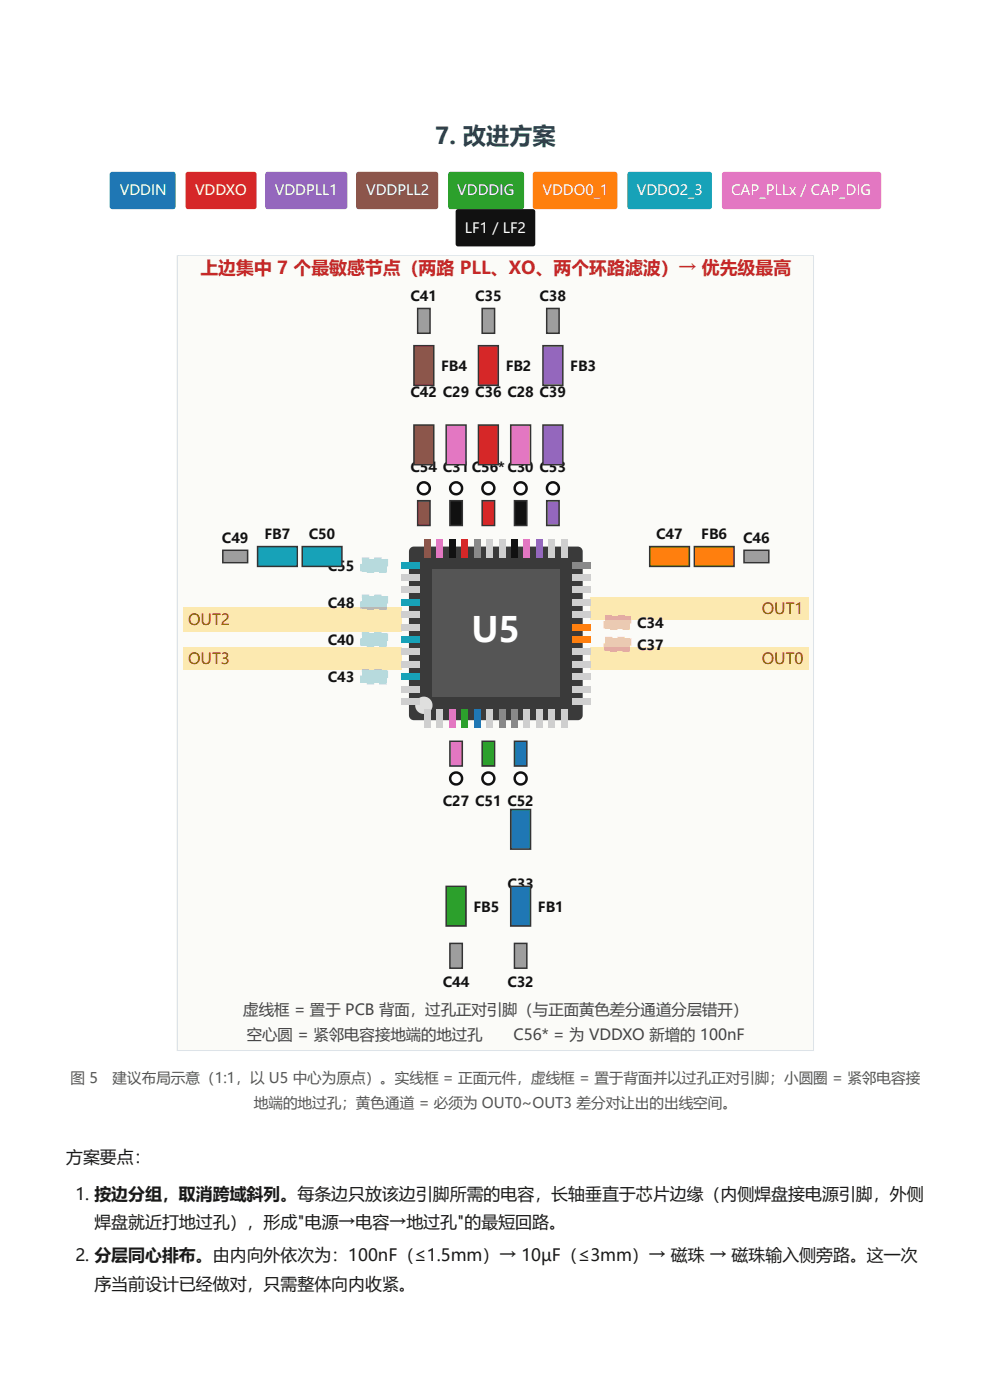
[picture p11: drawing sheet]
<svg xmlns="http://www.w3.org/2000/svg" width="210mm" height="297mm" viewBox="0 0 210 297" stroke-linecap="round" stroke-linejoin="round" font-family="sans-serif">
<path d="M23.4 36.6l.4-.1h13.2l.2 .5-.1 7.1-.4 .3-13.2-.1-.2-.5v-6.8z" fill="#1f77b4"/>
<path d="M39.5 36.6l.4-.1h14.2l.3 .5-.1 7-.4 .4-14.2-.1-.4-.5v-6.8z" fill="#d62728"/>
<path d="M56.4 36.6l.4-.1h16.5l.3 .5v7l-.5 .4-16.5-.1-.4-.5v-6.8z" fill="#9467bd"/>
<path d="M75.6 36.6l.4-.1h16.6l.3 .5v7l-.5 .4-16.6-.1-.3-.5v-6.8z" fill="#8c564b"/>
<path d="M95.2 36.6l.3-.1h15.3l.3 .5v7l-.5 .4-15.3-.1-.3-.5v-6.8z" fill="#2ca02c"/>
<path d="M113.1 36.6l.4-.1h17.1l.3 .5v7l-.5 .4-17.1-.1-.3-.5v-6.8z" fill="#ff7f0e"/>
<path d="M133.2 36.6l.3-.1h17.1l.3 .5v7l-.5 .4-17.1-.1-.3-.5v-6.8z" fill="#17a2b8"/>
<path d="M153.2 36.6l.4-.1h32.8l.3 .2 .1 .3v6.9l-.1 .3-.4 .2h-32.8l-.4-.3v-.3v-6.8z" fill="#e377c2"/>
<path d="M96.8 44.5l.3-.1h16.1l.3 .5-.1 7.1-.4 .3-16.1-.1-.3-.4v-6.9z" fill="#111"/>
<path d="M37.5 54.1h135.1v168.9h-135.1z" fill="#fbfbf8"/>
<path d="M37.6 54.3h134.8v168.5h-134.8z" fill="none" stroke="#dde3e8" stroke-width=".26"/>
<path d="M37.8 54.4h134.6v168.4h-134.6z" fill="#fbfbf8"/>
<g fill="#ffc107">
<path d="M38.8 128.8h46.3v5.3h-46.3z"/>
<path d="M38.8 137.3h46.3v4.7h-46.3z"/>
<path d="M125.1 126.7h46.3v4.8h-46.3z"/>
<path d="M125.1 137.3h46.3v4.7h-46.3z"/>
</g>
<path d="M87 116.3l.8-.3h34.7a1.05 1.05 0 0 1 1 1v34.7a1.05 1.05 0 0 1-1 1.1h-34.7a1.05 1.05 0 0 1-1.1-1.1v-34.7z" fill="#3a3a3a"/>
<path d="M91.6 120.8h27.1v27.1h-27.1z" fill="#555"/>
<circle cx="89.9" cy="149.6" r="1.84" fill="#ddd"/>
<g fill="#cfcfcf">
<path d="M89.9 150.5h1.5v3.9h-1.5z"/>
<path d="M92.5 150.5h1.5v3.9h-1.5z"/>
</g>
<path d="M95.2 150.5h1.4v3.9h-1.4z" fill="#e377c2"/>
<path d="M97.8 150.5h1.5v3.9h-1.5z" fill="#2ca02c"/>
<path d="M100.4 150.5h1.5v3.9h-1.5z" fill="#1f77b4"/>
<path d="M103.1 150.5h1.4v3.9h-1.4z" fill="#cfcfcf"/>
<g fill="#8a8a8a">
<path d="M105.7 150.5h1.5v3.9h-1.5z"/>
<path d="M108.3 150.5h1.5v3.9h-1.5z"/>
</g>
<g fill="#cfcfcf">
<path d="M111 150.5h1.4v3.9h-1.4z"/>
<path d="M113.6 150.5h1.5v3.9h-1.5z"/>
<path d="M116.2 150.5h1.5v3.9h-1.5z"/>
<path d="M118.9 150.5h1.4v3.9h-1.4z"/>
<path d="M121.2 148.1h4v1.5h-4z"/>
<path d="M121.2 145.5h4v1.4h-4z"/>
<path d="M121.2 142.8h4v1.5h-4z"/>
<path d="M121.2 140.2h4v1.5h-4z"/>
<path d="M121.2 137.6h4v1.5h-4z"/>
</g>
<g fill="#ff7f0e">
<path d="M121.2 135h4v1.4h-4z"/>
<path d="M121.2 132.3h4v1.5h-4z"/>
</g>
<g fill="#cfcfcf">
<path d="M121.2 129.7h4v1.5h-4z"/>
<path d="M121.2 127.1h4v1.4h-4z"/>
<path d="M121.2 124.4h4v1.5h-4z"/>
<path d="M121.2 121.8h4v1.5h-4z"/>
</g>
<path d="M121.2 119.2h4v1.4h-4z" fill="#8a8a8a"/>
<g fill="#cfcfcf">
<path d="M118.9 114.3h1.4v4h-1.4z"/>
<path d="M116.2 114.3h1.5v4h-1.5z"/>
</g>
<path d="M113.6 114.3h1.5v4h-1.5z" fill="#9467bd"/>
<path d="M111 114.3h1.4v4h-1.4z" fill="#e377c2"/>
<path d="M108.3 114.3h1.5v4h-1.5z" fill="#111"/>
<g fill="#cfcfcf">
<path d="M105.7 114.3h1.5v4h-1.5z"/>
<path d="M103.1 114.3h1.4v4h-1.4z"/>
</g>
<path d="M100.4 114.3h1.5v4h-1.5z" fill="#8a8a8a"/>
<path d="M97.8 114.3h1.5v4h-1.5z" fill="#d62728"/>
<path d="M95.2 114.3h1.4v4h-1.4z" fill="#111"/>
<path d="M92.5 114.3h1.5v4h-1.5z" fill="#e377c2"/>
<path d="M89.9 114.3h1.5v4h-1.5z" fill="#8c564b"/>
<path d="M85.1 119.2h3.9v1.4h-3.9z" fill="#17a2b8"/>
<g fill="#cfcfcf">
<path d="M85.1 121.8h3.9v1.5h-3.9z"/>
<path d="M85.1 124.4h3.9v1.5h-3.9z"/>
</g>
<path d="M85.1 127.1h3.9v1.4h-3.9z" fill="#17a2b8"/>
<g fill="#cfcfcf">
<path d="M85.1 129.7h3.9v1.5h-3.9z"/>
<path d="M85.1 132.3h3.9v1.5h-3.9z"/>
</g>
<path d="M85.1 135h3.9v1.4h-3.9z" fill="#17a2b8"/>
<g fill="#cfcfcf">
<path d="M85.1 137.6h3.9v1.5h-3.9z"/>
<path d="M85.1 140.2h3.9v1.5h-3.9z"/>
</g>
<path d="M85.1 142.8h3.9v1.5h-3.9z" fill="#17a2b8"/>
<g fill="#cfcfcf">
<path d="M85.1 145.5h3.9v1.4h-3.9z"/>
<path d="M85.1 148.1h3.9v1.5h-3.9z"/>
</g>
<path d="M88.5 106.2h2.7v5.3h-2.7z" fill="#8c564b"/>
<path d="M88.5 106.2h2.7v5.3h-2.7z" fill="none" stroke="#333" stroke-width=".32"/>
<circle cx="89.9" cy="103.6" r="1.26" fill="#fff"/>
<circle cx="89.9" cy="103.6" r="1.26" fill="none" stroke="#111" stroke-width=".53"/>
<path d="M95.4 106.2h2.6v5.3h-2.6z" fill="#111"/>
<path d="M95.4 106.2h2.6v5.3h-2.6z" fill="none" stroke="#333" stroke-width=".32"/>
<circle cx="96.7" cy="103.6" r="1.26" fill="#fff"/>
<circle cx="96.7" cy="103.6" r="1.26" fill="none" stroke="#111" stroke-width=".53"/>
<path d="M102.2 106.2h2.7v5.3h-2.7z" fill="#d62728"/>
<path d="M102.2 106.2h2.7v5.3h-2.7z" fill="none" stroke="#333" stroke-width=".32"/>
<circle cx="103.5" cy="103.6" r="1.26" fill="#fff"/>
<circle cx="103.5" cy="103.6" r="1.26" fill="none" stroke="#111" stroke-width=".53"/>
<path d="M109.1 106.2h2.6v5.3h-2.6z" fill="#111"/>
<path d="M109.1 106.2h2.6v5.3h-2.6z" fill="none" stroke="#333" stroke-width=".32"/>
<circle cx="110.4" cy="103.6" r="1.26" fill="#fff"/>
<circle cx="110.4" cy="103.6" r="1.26" fill="none" stroke="#111" stroke-width=".53"/>
<path d="M115.9 106.2h2.6v5.3h-2.6z" fill="#9467bd"/>
<path d="M115.9 106.2h2.6v5.3h-2.6z" fill="none" stroke="#333" stroke-width=".32"/>
<circle cx="117.2" cy="103.6" r="1.26" fill="#fff"/>
<circle cx="117.2" cy="103.6" r="1.26" fill="none" stroke="#111" stroke-width=".53"/>
<path d="M87.8 90.2h4.2v8.4h-4.2z" fill="#8c564b"/>
<path d="M87.8 90.2h4.2v8.4h-4.2z" fill="none" stroke="#333" stroke-width=".32"/>
<path d="M94.6 90.2h4.2v8.4h-4.2z" fill="#e377c2"/>
<path d="M94.6 90.2h4.2v8.4h-4.2z" fill="none" stroke="#333" stroke-width=".32"/>
<path d="M101.4 90.2h4.2v8.4h-4.2z" fill="#d62728"/>
<path d="M101.4 90.2h4.2v8.4h-4.2z" fill="none" stroke="#333" stroke-width=".32"/>
<path d="M108.3 90.2h4.2v8.4h-4.2z" fill="#e377c2"/>
<path d="M108.3 90.2h4.2v8.4h-4.2z" fill="none" stroke="#333" stroke-width=".32"/>
<path d="M115.1 90.2h4.2v8.4h-4.2z" fill="#9467bd"/>
<path d="M115.1 90.2h4.2v8.4h-4.2z" fill="none" stroke="#333" stroke-width=".32"/>
<path d="M87.8 73.3h4.2v8.5h-4.2z" fill="#8c564b"/>
<path d="M87.8 73.3h4.2v8.5h-4.2z" fill="none" stroke="#333" stroke-width=".32"/>
<path d="M101.4 73.3h4.2v8.5h-4.2z" fill="#d62728"/>
<path d="M101.4 73.3h4.2v8.5h-4.2z" fill="none" stroke="#333" stroke-width=".32"/>
<path d="M115.1 73.3h4.2v8.5h-4.2z" fill="#9467bd"/>
<path d="M115.1 73.3h4.2v8.5h-4.2z" fill="none" stroke="#333" stroke-width=".32"/>
<path d="M88.5 65.4h2.7v5.3h-2.7z" fill="#9e9e9e"/>
<path d="M88.5 65.4h2.7v5.3h-2.7z" fill="none" stroke="#333" stroke-width=".32"/>
<path d="M102.2 65.4h2.7v5.3h-2.7z" fill="#9e9e9e"/>
<path d="M102.2 65.4h2.7v5.3h-2.7z" fill="none" stroke="#333" stroke-width=".32"/>
<path d="M115.9 65.4h2.6v5.3h-2.6z" fill="#9e9e9e"/>
<path d="M115.9 65.4h2.6v5.3h-2.6z" fill="none" stroke="#333" stroke-width=".32"/>
<path d="M95.4 157.3h2.6v5.2h-2.6z" fill="#e377c2"/>
<path d="M95.4 157.3h2.6v5.2h-2.6z" fill="none" stroke="#333" stroke-width=".32"/>
<circle cx="96.7" cy="165.2" r="1.26" fill="#fff"/>
<circle cx="96.7" cy="165.2" r="1.26" fill="none" stroke="#111" stroke-width=".53"/>
<path d="M102.2 157.3h2.7v5.2h-2.7z" fill="#2ca02c"/>
<path d="M102.2 157.3h2.7v5.2h-2.7z" fill="none" stroke="#333" stroke-width=".32"/>
<circle cx="103.5" cy="165.2" r="1.26" fill="#fff"/>
<circle cx="103.5" cy="165.2" r="1.26" fill="none" stroke="#111" stroke-width=".53"/>
<path d="M109.1 157.3h2.6v5.2h-2.6z" fill="#1f77b4"/>
<path d="M109.1 157.3h2.6v5.2h-2.6z" fill="none" stroke="#333" stroke-width=".32"/>
<circle cx="110.4" cy="165.2" r="1.26" fill="#fff"/>
<circle cx="110.4" cy="165.2" r="1.26" fill="none" stroke="#111" stroke-width=".53"/>
<path d="M108.3 171.7h4.2v8.4h-4.2z" fill="#1f77b4"/>
<path d="M108.3 171.7h4.2v8.4h-4.2z" fill="none" stroke="#333" stroke-width=".32"/>
<path d="M94.6 188h4.2v8.5h-4.2z" fill="#2ca02c"/>
<path d="M94.6 188h4.2v8.5h-4.2z" fill="none" stroke="#333" stroke-width=".32"/>
<path d="M108.3 188h4.2v8.5h-4.2z" fill="#1f77b4"/>
<path d="M108.3 188h4.2v8.5h-4.2z" fill="none" stroke="#333" stroke-width=".32"/>
<path d="M95.4 200.1h2.6v5.3h-2.6z" fill="#9e9e9e"/>
<path d="M95.4 200.1h2.6v5.3h-2.6z" fill="none" stroke="#333" stroke-width=".32"/>
<path d="M109.1 200.1h2.6v5.3h-2.6z" fill="#9e9e9e"/>
<path d="M109.1 200.1h2.6v5.3h-2.6z" fill="none" stroke="#333" stroke-width=".32"/>
<g fill="#17a2b8">
<path d="M76.7 118.6h5.3v2.6h-5.3z"/>
<path d="M76.7 126.5h5.3v2.6h-5.3z"/>
<path d="M76.7 134.4h5.3v2.6h-5.3z"/>
<path d="M76.7 142.3h5.3v2.6h-5.3z"/>
<path d="M64.1 116h8.4v4.2h-8.4z"/>
<path d="M79.3 118.3h1.6v.6h-1.6zM81.7 118.6h.6v1.6h-.6zM80.4 120.9h1.6v.6h-1.6zM77.8 120.9h1.5v.6h-1.5zM76.4 119.6h.6v1.6h-.6zM76.7 118.3h1.6v.6h-1.6z"/>
<path d="M79.3 126.2h1.6v.6h-1.6zM81.7 126.5h.6v1.6h-.6zM80.4 128.8h1.6v.6h-1.6zM77.8 128.8h1.5v.6h-1.5zM76.4 127.5h.6v1.6h-.6zM76.7 126.2h1.6v.6h-1.6z"/>
<path d="M79.3 134.1h1.6v.6h-1.6zM81.7 134.4h.6v1.5h-.6zM80.4 136.7h1.6v.6h-1.6zM77.8 136.7h1.5v.6h-1.5zM76.4 135.4h.6v1.6h-.6zM76.7 134.1h1.6v.6h-1.6z"/>
<path d="M79.3 141.9h1.6v.7h-1.6zM81.7 142.3h.6v1.5h-.6zM80.4 144.6h1.6v.6h-1.6zM77.8 144.6h1.5v.6h-1.5zM76.4 143.3h.6v1.6h-.6zM76.7 141.9h1.6v.7h-1.6z"/>
</g>
<path d="M64.1 116h8.4v4.2h-8.4z" fill="none" stroke="#333" stroke-width=".32"/>
<path d="M54.6 116h8.4v4.2h-8.4z" fill="#17a2b8"/>
<path d="M54.6 116h8.4v4.2h-8.4z" fill="none" stroke="#333" stroke-width=".32"/>
<path d="M47.2 116.7h5.3v2.7h-5.3z" fill="#9e9e9e"/>
<path d="M47.2 116.7h5.3v2.7h-5.3z" fill="none" stroke="#333" stroke-width=".32"/>
<g fill="#ff7f0e">
<path d="M128.3 130.7h5.2v2.6h-5.2z"/>
<path d="M128.3 135.4h5.2v2.7h-5.2z"/>
<path d="M137.7 116h8.5v4.2h-8.5z"/>
<path d="M130.9 130.4h1.6v.6h-1.6zM133.2 130.7h.6v1.6h-.6zM132 133h1.5v.6h-1.5zM129.3 133h1.6v.6h-1.6zM128 131.7h.6v1.6h-.6zM128.3 130.4h1.5v.6h-1.5z"/>
<path d="M130.9 135.1h1.6v.6h-1.6zM133.2 135.4h.6v1.6h-.6zM132 137.7h1.5v.7h-1.5zM129.3 137.7h1.6v.7h-1.6zM128 136.5h.6v1.6h-.6zM128.3 135.1h1.5v.6h-1.5z"/>
</g>
<path d="M137.7 116h8.5v4.2h-8.5z" fill="none" stroke="#333" stroke-width=".32"/>
<path d="M147.2 116h8.4v4.2h-8.4z" fill="#ff7f0e"/>
<path d="M147.2 116h8.4v4.2h-8.4z" fill="none" stroke="#333" stroke-width=".32"/>
<path d="M157.7 116.7h5.3v2.7h-5.3z" fill="#9e9e9e"/>
<path d="M157.7 116.7h5.3v2.7h-5.3z" fill="none" stroke="#333" stroke-width=".32"/>
<text font-size="7.4" fill="#fff" x="100" y="136.2">U5</text>
<text font-size="4.9" fill="#14415f" x="92.2" y="30.6">7. 改进方案</text>
<text font-size="3.8" fill="#c62828" x="42.5" y="58.1">上边集中 7 个最敏感节点（两路 PLL、XO、两个环路滤波）→ 优先级最高</text>
<g font-size="3.6" fill="#1a1a1a">
<text x="14" y="246.7">方案要点：</text>
<text x="16" y="254.6">1. 按边分组，取消跨域斜列。每条边只放该边引脚所需的电容，长轴垂直于芯片边缘（内侧焊盘接电源引脚，外侧</text>
<text x="20" y="260.4">焊盘就近打地过孔），形成&quot;电源→电容→地过孔&quot;的最短回路。</text>
<text x="16" y="267.6">2. 分层同心排布。由内向外依次为：100nF（≤1.5mm）→ 10µF（≤3mm）→ 磁珠 → 磁珠输入侧旁路。这一次</text>
<text x="20" y="273.6">序当前设计已经做对，只需整体向内收紧。</text>
</g>
<g font-size="3.3" fill="#8a6d00">
<text x="161.5" y="130.3">OUT1</text>
<text x="39.9" y="132.6">OUT2</text>
<text x="39.9" y="140.8">OUT3</text>
<text x="161.5" y="140.8">OUT0</text>
</g>
<g font-size="3.3" fill="#444">
<text x="51.6" y="215.4">虚线框 = 置于 PCB 背面，过孔正对引脚（与正面黄色差分通道分层错开）</text>
<text x="52.3" y="220.7">空心圆 = 紧邻电容接地端的地过孔</text>
<text x="108.9" y="220.7">C56* = 为 VDDXO 新增的 100nF</text>
</g>
<g font-size="3.1" fill="#555">
<text x="15" y="229.8">图 5</text>
<text x="23.9" y="229.8">建议布局示意（1:1，以 U5 中心为原点）。实线框 = 正面元件，虚线框 = 置于背面并以过孔正对引脚；小圆圈 = 紧邻电容接</text>
<text x="53.8" y="235.1">地端的地过孔；黄色通道 = 必须为 OUT0~OUT3 差分对让出的出线空间。</text>
</g>
<g font-size="3" fill="#fff">
<text x="25.4" y="41.5">VDDIN</text>
<text x="41.3" y="41.5">VDDXO</text>
<text x="58.3" y="41.5">VDDPLL1</text>
<text x="77.6" y="41.5">VDDPLL2</text>
<text x="96.9" y="41.5">VDDDIG</text>
<text x="115" y="41.5">VDDO0_1</text>
<text x="135" y="41.5">VDDO2_3</text>
<text x="155" y="41.5">CAP_PLLx / CAP_DIG</text>
<text x="98.6" y="49.4">LF1 / LF2</text>
</g>
<g font-size="2.9" fill="#111">
<text x="87.1" y="63.9">C41</text>
<text x="100.7" y="63.9">C35</text>
<text x="114.4" y="63.9">C38</text>
<text x="93.5" y="78.7">FB4</text>
<text x="107.2" y="78.7">FB2</text>
<text x="120.9" y="78.7">FB3</text>
<text x="87.1" y="84.1">C42 C29 C36 C28 C39</text>
<text x="87.1" y="100.2">C54 C31 C56* C30 C53</text>
<text x="47.1" y="115.2">C49</text>
<text x="56.1" y="114.4">FB7</text>
<text x="65.5" y="114.4">C50</text>
<text x="139.1" y="114.4">C47</text>
<text x="148.7" y="114.4">FB6</text>
<text x="157.6" y="115.2">C46</text>
<text x="69.5" y="121.1">C55</text>
<text x="69.5" y="129">C48</text>
<text x="69.5" y="136.8">C40</text>
<text x="135.1" y="133.2">C34</text>
<text x="135.1" y="137.9">C37</text>
<text x="69.5" y="144.7">C43</text>
<text x="93.9" y="170.9">C27 C51 C52</text>
<text x="107.6" y="188.6">C33</text>
<text x="100.4" y="193.4">FB5</text>
<text x="114.1" y="193.4">FB1</text>
<text x="93.9" y="209.3">C44</text>
<text x="107.6" y="209.3">C32</text>
</g>
</svg>
